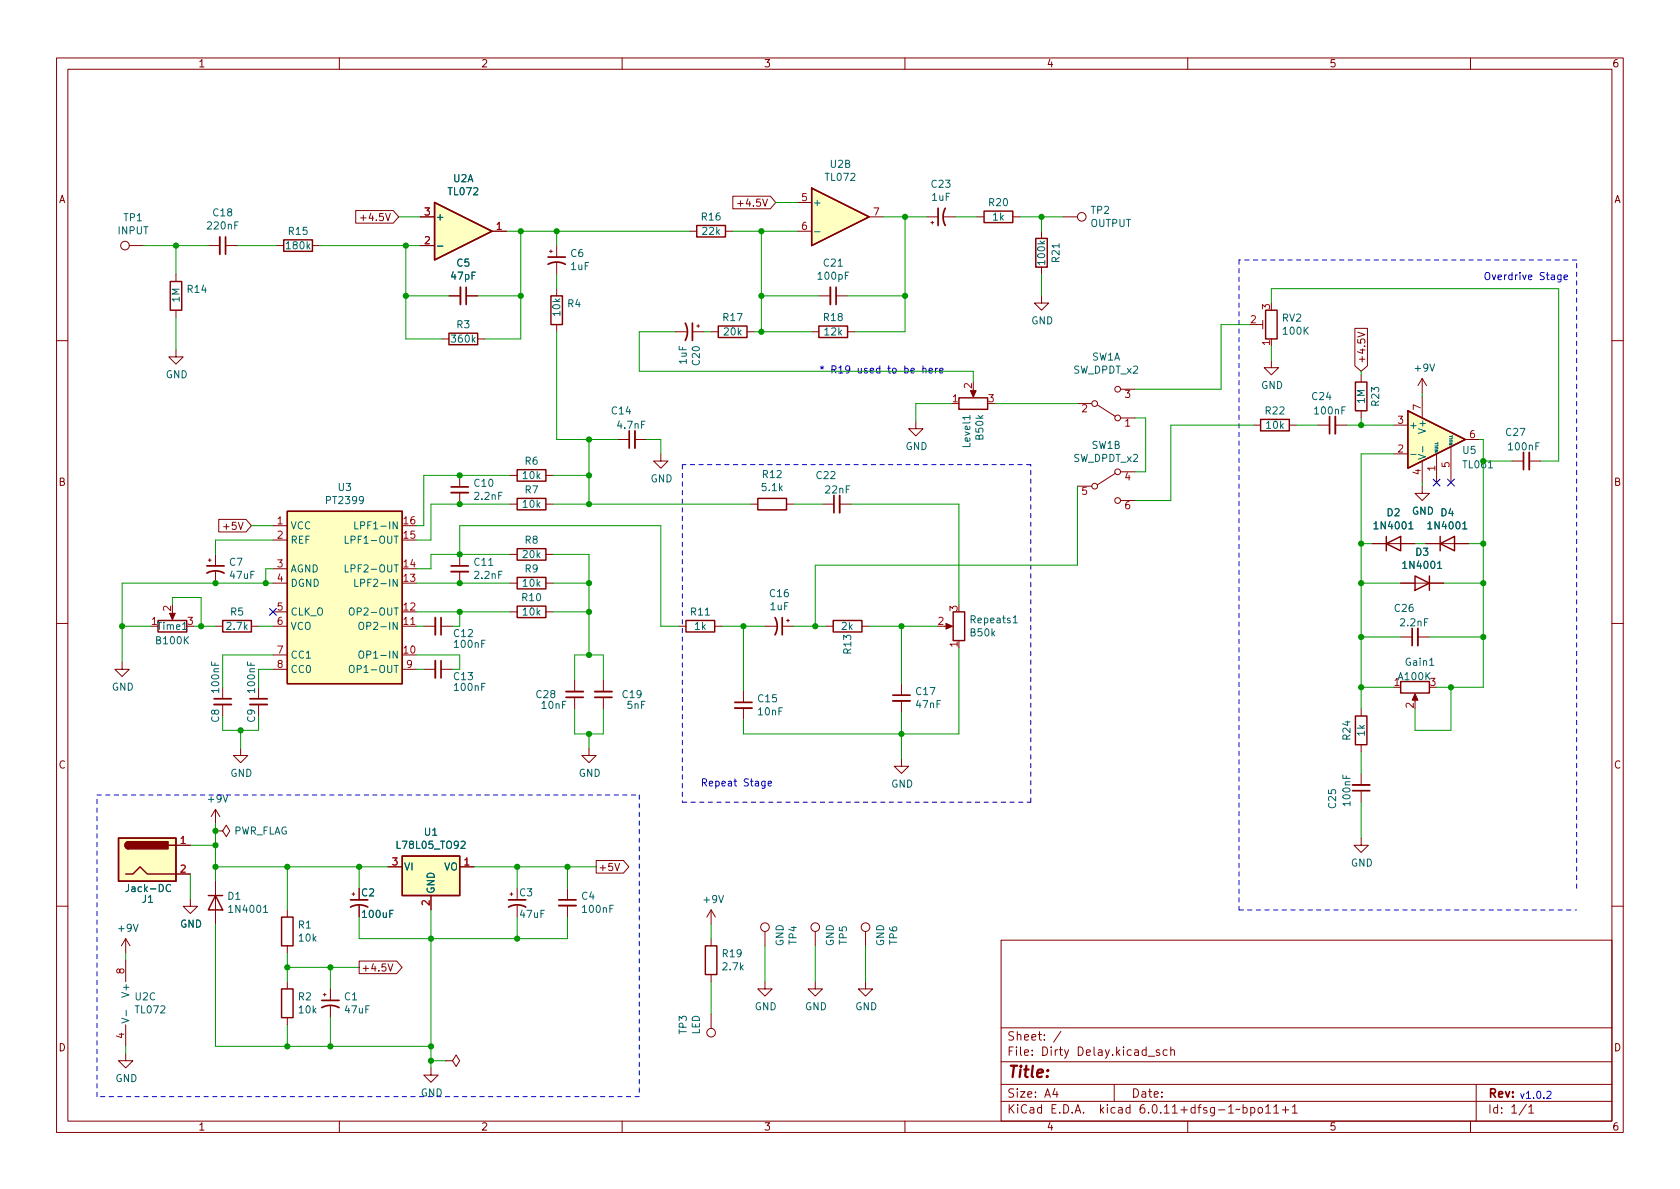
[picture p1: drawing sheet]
<svg xmlns="http://www.w3.org/2000/svg" width="297mm" height="210mm" viewBox="0 0 297 210" stroke-linecap="round" stroke-linejoin="round" font-family="sans-serif">
<g fill="none" stroke="#840000" stroke-width=".18">
<path d="M10 10.2h277v190.1h-277zM12 12.2h273v186.1h-273zM60 10.2v2M110 10.2v2M160 10.2v2M210 10.2v2M260 10.2v2M62.9 37.2h6.6l1 1.1-1 1.2h-6.6zM68.2 37.7l.4 1.3 .4-1.3M74.3 38.3h2.5M129.6 34.7h6.6l1 1.1-1 1.1h-6.6zM134.8 35.2l.5 1.3 .4-1.3"/>
<path d="M141 35.8h2.5M153.7 38.3h2.5M163.8 38.3h2.1M164.6 39.4h.5M164.8 39.1v.5M166.9 38.3h2M172.7 38.3h1.3M179.1 38.3h1.2M188 38.3h2.5M22.9 43.4h2.5M31.1 48.5v1.3M31.1 54.9v1.2"/>
<path d="M36.8 43.4h2.1M39.9 43.4h2M48.9 43.4h1.3M55.2 43.4h1.3M74.3 43.4h2.5M78.1 59.9h1.3M79.4 52.3h2M82.4 52.3h2.1M84.5 59.9h1.2M87 40.9h2.5M97.2 44.4h.5M97.4 44.2v.5"/>
<path d="M98.4 43.4v2.1M98.4 46.5v2M98.4 51v1.3M98.4 57.4v1.3M119.4 58.7h2M121.9 40.9h1.3M122.4 58.7h2.1M123.2 57.7h.5M123.4 57.4v.5M125.7 58.7h1.3M128.3 40.9h1.2M132.1 58.7h1.2"/>
<path d="M141 40.9h2.5M143.5 58.7h1.3M144.8 52.3h2M147.8 52.3h2.1M149.9 58.7h1.2M184.1 52.3v1.3h1.3l-1.3 1.3-1.2-1.3h1.2M184.1 40.9v1.3M184.1 47.2v1.3M222.2 57.4h1.1M223.3 56.6v1.6M224.8 59.9v1.3M239.6 58.1h2.2v6.6l-1.1 1-1.1-1z"/>
<path d="M240.1 58.7l1.2 .5-1.2 .4M10 60.2h2M31.1 61.8v1.3h1.3l-1.3 1.3-1.3-1.3h1.3M109.2 77.7h2.1M112.3 77.7h2M161.9 74.5v1.3h1.3l-1.3 1.3-1.2-1.3h1.2M168.3 71.4h1.2M172.1 68.8v1M190.5 71.4h2.5M194.1 71.6l3.1 2.1M198.1 73.9h2.6M198.1 68.8h2.6"/>
<path d="M221.6 75.2h1.3M224.8 63.7v1.3h1.3l-1.3 1.3-1.3-1.3h1.3M228 75.2h1.2M233 75.2h2.1M236.1 75.2h2M240.7 66.3v1.3M240.7 72.6v1.3M246.4 75.2h2.5M251.5 66.9l-.8 1.3M251.5 66.9v2.6M251.5 70.1v3.8M251.5 66.9l.7 1.3"/>
<path d="M256.5 79v6.3M259.1 77.7h2.5M285 60.2h2M36.8 99.1h.5M37.1 98.8v.5M38.1 98v2.1M38.7 91.8h4.8l.9 1.2-.9 1.1h-4.8zM42.1 92.4l.5 1.2 .4-1.2M48.3 93h2.5M48.3 95.5h2.5M71.1 93h2.6M71.1 95.5h2.6"/>
<path d="M81.3 84.1v2M81.3 87.1v2M81.3 98v2.1M90.2 89.1h1.2M90.2 84.1h1.2M90.2 98h1.2M96.5 89.1h1.3M96.5 84.1h1.3M96.5 98h1.3M116.8 80.3v1.2h1.3l-1.3 1.3-1.2-1.3h1.2M132.7 89.1h1.3M139.1 89.1h1.2"/>
<path d="M145.4 89.1h2M148.5 89.1h2M190.5 86h2.5M197.2 83.7l-3.1 2M198.1 83.4h2.6M198.1 88.5h2.6M242.6 96.1h7.6M246.4 80.3h2.5M251.5 86v1.2h1.2l-1.2 1.3-1.3-1.3h1.3M251.5 81.5v3.8M252.1 96.1h7.6M254 80.3v5"/>
<path d="M267.3 81.5h2.1M270.4 81.5h2M10 110.2h2M21.6 117.1v1.3h1.3l-1.3 1.2-1.3-1.2h1.3M26.7 110.7h1.2M30.5 108.2v1M38.1 110.7h1.3M38.1 101.1v2M44.4 110.7h1.3M48.3 115.8h2.5M48.3 110.7h2.5M48.3 108.2h2.5"/>
<path d="M48.3 103.1h2.5M48.3 100.6h2.5M48.3 118.4h2.5M71.1 115.8h2.6M71.1 110.7h2.6M71.1 108.2h2.6M71.1 103.1h2.6M71.1 100.6h2.6M71.1 118.4h2.6M74.9 110.7h2.1M74.9 118.4h2.1M78 110.7h2"/>
<path d="M78 118.4h2M81.3 101.1v2M90.2 108.2h1.2M90.2 103.1h1.2M96.5 108.2h1.3M96.5 103.1h1.3M120 110.7h1.3M126.4 110.7h1.2M135.3 110.7h2M138.3 110.7h2M139.1 109.7h.5M139.3 109.5v.5"/>
<path d="M146 110.7h1.3M152.4 110.7h1.3M167 110.7h1M169.5 113.3v1.2M247.6 103.1h7.7M247.6 112.6h2.1M250.7 112.6h2M285 110.2h2M39.4 121.5v2.1M39.4 124.6v2M42.5 132.3v1.3h1.3l-1.3 1.3-1.2-1.3h1.2M45.7 121.5v2.1"/>
<path d="M45.7 124.6v2M101.6 120.3v2M101.6 123.3v2M104.1 132.3v1.3h1.3l-1.3 1.3-1.2-1.3h1.2M106.7 120.3v2M106.7 123.3v2M131.4 122.2v2M131.4 125.2v2M159.4 134.2v1.3h1.3l-1.3 1.3-1.3-1.3h1.3M159.4 120.9v2M159.4 123.9v2.1M240.7 125.3v1.3"/>
<path d="M240.7 131.7v1.3M240.7 136.8v2M240.7 139.8v2.1M246.4 121.5h1.2M250.2 123.1v1M31.1 149.5h2.6M31.1 154.6h2.6M33.7 159v1.3h1.2l-1.2 1.2-1.3-1.2h1.3M38.1 146.9h1.3l.6-1 .6 1-.6 1-.6-1M38.1 146.9h.1M38.1 143.1v2.6M38.1 155.8v7.6"/>
<path d="M38.1 143.1l-.8 1.3M38.1 143.1l.8 1.3M62.2 158.1h.5M62.5 157.9v.5M68.6 153.3h2.5M76.2 158.4v2.5M81.3 153.3h2.5M90.2 158.1h.5M90.4 157.9v.5M100.3 157.1v2M105.4 152.2h4.8l1 1.1-1 1.1h-4.8zM108.7 152.7l.4 1.2 .5-1.2"/>
<path d="M240.7 148.2v1.3h1.2l-1.2 1.2-1.3-1.2h1.3M10 160.2h2M22.2 166v2.5M22.2 169.8v3.8M22.2 166l-.7 1.3M22.2 166l.8 1.3M50.8 160.9v1.3M50.8 167.3v1.2M50.8 173.6v1.3M50.8 180v1.2M57.1 175.9h.6M57.4 175.6v.5"/>
<path d="M58.4 174.9v2M58.4 177.9v2.1M63.5 170h6.6l1 1.1-1 1.1h-6.6zM63.5 160.1v2.1M68.6 170.5l.4 1.2 .5-1.2M91.4 160.1v2.1M100.3 160.1v2.1M125.7 160.9v2.5M125.7 166v1.3M125.7 172.3v1.3M125.7 179.3v2.6M125.7 160.9l-.7 1.3"/>
<path d="M125.7 160.9l.8 1.3M135.3 173.6v1.3h1.2l-1.2 1.2-1.3-1.2h1.3M135.3 164.7v2.6M144.1 173.6v1.3h1.3l-1.3 1.2-1.2-1.2h1.2M144.1 164.7v2.6M153 173.6v1.3h1.3l-1.3 1.2-1.2-1.2h1.2M153 164.7v2.6M177 166.3h108v32h-108zM285 160.2h2M22.2 186.3v1.3h1.3l-1.3 1.2-1.2-1.2h1.2M22.2 181.2v3.8M60 198.3v2"/>
<path d="M76.2 188.8v1.3h1.3l-1.3 1.3-1.3-1.3h1.3M78.7 187.6h1.3l.6-1 .7 1-.7 1-.6-1M78.7 187.6h.1M110 198.3v2M160 198.3v2M177 194.8h108M177 191.8h108M177 187.8h108M177 181.8h108M182.5 186.5v.1M182.5 185.7v.1M184.6 183.8v.1"/>
<path d="M184.6 183v.1M187.6 182.4l-1.3 1.9M197 191.8v3M207 185.8l.2-.2 .4 .1v.9M207 185.1v1.5M210 198.3v2M223.8 196.8h.8M225.2 195.8l.4-.5v1.5M225.2 196.8h.9M226.7 196.3h1.2M227.3 195.7v1.1M228.5 195.8l.4-.5v1.5"/>
<path d="M228.5 196.8h.9M260 198.3v2M261 191.8v6.5M270.3 195.8l.4-.5v1.5M270.3 196.8h.9"/>
<circle cx="191.3" cy="38.3" r=".76"/>
<circle cx="22.1" cy="43.4" r=".76"/>
<circle cx="193.5" cy="71.4" r=".51"/>
<circle cx="197.6" cy="73.9" r=".51"/>
<circle cx="197.6" cy="68.8" r=".51"/>
<circle cx="193.5" cy="86" r=".51"/>
<circle cx="197.6" cy="88.5" r=".51"/>
<circle cx="197.6" cy="83.4" r=".51"/>
<circle cx="135.3" cy="164" r=".76"/>
<circle cx="144.1" cy="164" r=".76"/>
<circle cx="153" cy="164" r=".76"/>
<circle cx="125.7" cy="182.6" r=".76"/>
</g>
<g fill="#ffffc2" stroke="#ffffc2" stroke-width=".18">
<path d="M76.8 35.8l10.2 5.1-10.2 5.1z"/>
<path d="M50.8 90.4h20.3v30.5h-20.3z"/>
<path d="M143.5 33.3l10.2 5-10.2 5.1z"/>
<path d="M21 148.2h10.1v7.6h-10.1z"/>
<path d="M248.9 72.6l10.2 5.1-10.2 5.1z"/>
<path d="M71.1 151.4h10.2v7h-10.2z"/>
</g>
<g fill="none" stroke="#840000" stroke-width=".25">
<path d="M76.8 35.8l10.2 5.1-10.2 5.1zM123.2 39.9h5.1v2h-5.1zM143.5 33.3l10.2 5-10.2 5.1zM174 37.3h5.1v2.1h-5.1zM30.1 49.8h2v5.1h-2zM50.2 42.4h5v2h-5zM79.4 58.9h5.1v2.1h-5.1zM97.4 52.3h2v5.1h-2zM127 57.7h5.1v2h-5.1zM144.8 57.7h5.1v2h-5.1zM183.1 42.2h2.1v5h-2.1zM223.8 54.9h2v5h-2z"/>
<path d="M169.5 70.4h5.1v2h-5.1zM222.9 74.2h5.1v2h-5.1zM239.6 67.6h2.1v5h-2.1zM248.9 72.6l10.2 5.1-10.2 5.1zM50.8 90.4h20.3v30.5h-20.3zM91.4 83.1h5.1v2h-5.1zM91.4 88.1h5.1v2.1h-5.1zM91.4 97h5.1v2.1h-5.1zM134 88.1h5.1v2.1h-5.1zM245.1 96.1l2.5-1.2v2.5zM245.1 94.9v2.5M254.6 96.1l2.6-1.2v2.5z"/>
<path d="M254.6 94.9v2.5M27.9 109.7h5.1v2.1h-5.1zM39.4 109.7h5v2.1h-5zM91.4 102.1h5.1v2h-5.1zM91.4 107.2h5.1v2h-5.1zM121.3 109.7h5.1v2.1h-5.1zM147.3 109.7h5.1v2.1h-5.1zM168.5 108.2h2.1v5.1h-2.1zM250.2 101.8l2.5 1.3-2.5 1.3zM252.7 101.8v2.6M239.6 126.6h2.1v5.1h-2.1zM247.6 120.5h5.1v2h-5.1z"/>
<path d="M21 148.2h10.1v7.6h-10.1zM22.2 154.6h1.3l1.3-1.3 1.2 1.3h5.1M22.7 148.8a.64 .64 0 0 0-.6 .7 .64 .64 0 0 0 .6 .6M29.8 149.5h1.3M36.8 158.4h2.6M38.1 158.4l1.3 2.5h-2.6zM71.1 151.4h10.2v7h-10.2zM49.8 162.2h2v5.1h-2zM49.8 174.9h2v5.1h-2zM124.7 167.3h2v5h-2z"/>
</g>
<g fill="none" stroke="#006464" stroke-width=".18">
<path d="M42.1 39.2h-.6v1.3M54.4 43.5l.4 .5M54.8 43.2l-.5 .4M77.3 43.5h1M84 59.7l-.5 .4M144 41h1M148.2 47.1h.7M150.1 48.1h-.6v1.3M183.9 42.6l.5 .5M184.7 42.6l-.5 .4M187.3 43.1v.7M83.6 60l.4 .5"/>
<path d="M114 74.5h-.6v1.3M171.5 73.8h-1.3l.4 .4M171.5 73.5v.7M237.9 71.9h-.6v1.3M251.6 79v.9M252.8 64.4l.4 1.2 .5-1.2M272.2 78.3h-.7v1.3M64.3 88.3l-.3 .3-.3-.1-.2-.2 .2-.4 .3-.1 .2 .1a.84 .84 0 0 1-.3 1.2h-.2M69.7 99.9h.7M69.7 94.8h.7M70.1 94.8v1.3M70.1 99.9v1.3"/>
<path d="M70.2 92.3v1.2l-.7-1.2v1.2M86.4 100h.7M88.8 87.1h-.6v1.2M249.1 92.6l.4-.3v1.2M249.1 93.5h.7M249.4 80.3h1M250.8 80.4l1.2 .4-1.2 .4M254.2 99.6l.3-.4v1.3M258.6 92.6l.4-.3v1.2M258.6 93.5h.8M263.2 82.7h.7M32.3 111.3h.7"/>
<path d="M32.8 113.1l.5 .8M33.3 112.6l-.7 .7M37.4 117v.6h1.3M43.8 117v.6h1.2M69.7 107.5h.7M69.7 117.7h.7M70.1 107.5v1.3M70.1 117.7v1.2M70.2 115.1v1.3l-.7-1.3v1.3M70.2 110v1.3l-.7-1.3v1.3M70.2 102.4v1.3l-.7-1.3v1.3M85.8 113.2h-.6v1.3"/>
<path d="M88.8 101h-.6v1.3M124.7 108.8h.7M179.1 109.2l.4-.3v1.2M179.1 110.1h.8M252.5 109.4h-.6v1.3M252.8 117.7h.7M254.2 100.5h.7M85.8 120.8h-.6v1.3M237.4 137v.6h1.3M30.2 156.5a.6 .6 0 0 0-.9 .4 .6 .6 0 0 0 .6 .8l.3-.2M39.4 140.6l.5 1.2 .4-1.2M81.5 148.9l.5-.1 .2 .3-.7 .9h.7"/>
<path d="M127.1 158.4l.4 1.2 .4-1.2M22.3 178.7v.9M23.6 163.4l.4 1.3 .4-1.3M46.6 160.4l.4-.3v1.3M46.6 161.4h.7M69.5 161h-.6v1.2M108.4 160.1h-.6v1.3M21.5 180.1l1.3 .4-1.3 .4"/>
</g>
<path d="M191.4 71.7l.5-.1 .2 .3-.8 .9h.8M199 69h.8l-.5 .5 .4 .1v.6l-.2 .1-.5-.1M199 74.5l.4-.4v1.3M192.1 86.2h-.6l-.1 .6 .2-.1h.4l.1 .2v.4l-.2 .1-.5-.1M199.3 83.6l-.3 .9h.8M199.6 88.7l-.3 .1a.85 .85 0 0 0 0 1.2l.4-.1 .1-.5-.3-.2-.4 .1-.1 .1M72.6 110.4h.8" fill="none" stroke="#a90000" stroke-width=".18"/>
<g fill="#840000" stroke="#840000" stroke-width=".18">
<path d="M171.6 69.1h1l-.5 1.1z"/>
<path d="M30 108.5h1l-.5 1.1z"/>
<path d="M250.2 122.7l.5 1.1h-1z"/>
<path d="M167.3 110.2l1.1 .5-1.1 .5z"/>
</g>
<g fill="none" stroke="#840000" stroke-width=".3">
<path d="M165.9 36.8v3.1M167.1 36.8a3.2 3.2 0 0 0 0 3.1M39.9 41.9v3.1M82.4 50.8v3M96.9 45.5h3M96.9 46.7a3.2 3.2 0 0 1 3 0M121.2 57.1a3.2 3.2 0 0 1 0 3.1M122.4 57.1v3.1M147.8 50.8v3M111.3 76.2v3M235.1 73.7v3M79.8 86.1h3"/>
<path d="M147.4 87.6v3.1M269.4 80v3.1M36.6 100.1h3M36.6 101.3a3.2 3.2 0 0 1 3 0M78 109.2v3.1M78 116.8v3.1M79.8 100.1h3M137 109.2a3.2 3.2 0 0 1 0 3.1M138.3 109.2v3.1M249.7 111.1v3.1M37.8 123.6h3.1M44.2 123.6h3"/>
<path d="M100.1 123.3h3M105.2 123.3h3M129.9 124.2h3.1M157.9 122.9h3M239.1 139.8h3.1M62 159.1h3M89.9 159.1h3.1M98.8 159.1h3.1M56.9 176.9h3M56.9 178.2a3.2 3.2 0 0 1 3 0M62 160.4a3.2 3.2 0 0 1 3 0M89.9 160.4a3.2 3.2 0 0 1 3.1 0"/>
</g>
<g fill="none" stroke="#840000" stroke-width=".33">
<path d="M38.9 41.9v3.1M81.4 50.8v3M146.8 50.8v3M112.3 76.2v3M236.1 73.7v3M79.8 87.1h3M148.5 87.6v3.1M270.4 80v3.1M77 109.2v3.1M77 116.8v3.1M79.8 101.1h3M250.7 111.1v3.1"/>
<path d="M37.8 124.6h3.1M44.2 124.6h3M100.1 122.3h3M105.2 122.3h3M129.9 125.2h3.1M157.9 123.9h3M239.1 138.8h3.1M98.8 160.1h3.1"/>
</g>
<g fill="#840000" stroke="#840000" stroke-width=".25">
<path d="M22.3 149l.4-.2v1.3a.64 .64 0 0 1-.6-.4 .64 .64 0 0 1 .2-.7z"/>
<path d="M22.7 148.8h7v1.3h-7z"/>
</g>
<path d="M270.3 49l.6-.1-.1-.2-.4-.1-.1 .2v.6h.5M129.8 138.1h.5M129.9 137.7v1.1l.4 .2M273.5 193.1l.5-.1 .2 .3-.7 .9h.7" fill="none" stroke="#0000c2" stroke-width=".18"/>
<path d="M219.1 46v114.9M278.8 46h-59.7M120.6 82.2v59.7M182.2 82.2h-61.6M17.1 140.6h95.9M113 140.6v53.3M120.6 141.9h61.6M182.2 141.9v-59.7M278.8 157.1v-111.1M219.1 160.9h59.7M17.1 193.9v-53.3M113 193.9h-95.9" fill="none" stroke="#0000c2" stroke-width=".18" stroke-dasharray=".8 .8"/>
<g fill="none" stroke="#009600" stroke-width=".18">
<path d="M70.5 38.3h3.8M137.2 35.8h3.8M156.2 38.3h7.6M160 38.3v20.4h-8.9M168.9 38.3h3.8M180.3 38.3h7.7M184.1 38.3v2.6M25.4 43.4h11.4M31.1 43.4v5.1M31.1 56.1v5.7M41.9 43.4h7M56.5 43.4h17.8"/>
<path d="M71.8 52.3h7.6M71.8 43.4v16.5h6.3M84.5 52.3h7.6M89.5 40.9h32.4M92.1 40.9v19h-6.4M98.4 58.7v19h10.8M98.4 40.9v2.5M98.4 48.5v2.5M119.4 58.7h-6.4v7h59.1v1.9M124.5 58.7h1.2M129.5 40.9h11.5M133.3 58.7h10.2"/>
<path d="M134.6 40.9v17.8M134.6 52.3h10.2M149.9 52.3h10.1M184.1 48.5v3.8M221 57.4h-5.1v11.4h-15.2M224.8 53.6v-2.6h50.8v30.5h-3.2M104.1 77.7v11.4M114.3 77.7h2.5v2.6M168.3 71.4h-6.4v3.1M175.9 71.4h14.6M200.7 73.9h1.9v9.5h-1.9M221.6 75.2h-14.6v13.3h-6.3"/>
<path d="M224.8 61.2v2.5M229.2 75.2h3.8M238.1 75.2h8.3M240.7 65.7v.6M240.7 73.9v1.3M251.5 69.5v.6M261.6 77.7h.7v43.8h-8.3M44.4 93h3.9M48.3 95.5h-10.2v2.5M81.3 98v-5h35.5v17.7h3.2M90.2 89.1h-14v6.4h-2.5M90.2 98h-14v2.6h-2.5"/>
<path d="M90.2 84.1h-15.3v8.9h-1.2M97.8 89.1h34.9M97.8 98h6.3v17.8M97.8 84.1h6.3M140.3 89.1h5.1M150.5 89.1h19v17.8M190.5 86v13.9h-46.4v10.8M240.7 96.1h1.9M246.4 80.3h-5.7v45M250.2 96.1h1.9M251.5 85.3v.7M259.7 96.1h2.6"/>
<path d="M262.3 81.5h5M21.6 110.7h5.1M30.5 106.9v-1.2h5.1v5M34.3 110.7h3.8M45.7 110.7h2.6M48.3 103.1h-26.7v14M48.3 100.6h-1.3v2.5M48.3 115.8h-8.9v5.7M48.3 118.4h-2.6v3.1M73.7 110.7h1.2M73.7 103.1h16.5M73.7 115.8h7.6v2.6h-1.3"/>
<path d="M73.7 118.4h1.2M73.7 108.2h16.5M81.3 108.2v2.5h-1.3M97.8 103.1h6.3M97.8 108.2h6.3M127.6 110.7h7.7M131.4 110.7v11.5M140.3 110.7h5.7M153.7 110.7h12M159.4 110.7v10.2M169.5 114.5v15.3h-38.1v-2.6M240.7 112.6h6.9"/>
<path d="M240.7 103.1h6.9M252.7 112.6h9.6M255.3 103.1h7M39.4 126.6v2.6h6.3v-2.6M42.5 129.2v3.1M101.6 125.3v4.5h5.1v-4.5M101.6 120.3v-4.5h5.1v4.5M104.1 129.8v2.5M159.4 126v8.2M240.7 133v3.8M240.7 121.5h5.7M256.5 121.5v7.7h-6.3v-3.9"/>
<path d="M33.7 149.5h4.4M33.7 154.6v4.4M38.1 145.7v10.1M38.1 153.3h30.5M50.8 153.3v7.6M63.5 153.3v3.8M83.8 153.3h21.6M91.4 153.3v3.8M100.3 153.3v3.8M240.7 141.9v6.3M22.2 168.5v1.3M38.1 163.4v21.6h38.1"/>
<path d="M50.8 168.5v5.1M50.8 171.1h12.7M58.4 171.1v3.8M58.4 180v5M63.5 162.2v3.8h36.8v-3.8M76.2 160.9v27.9M91.4 162.2v3.8M125.7 163.4v2.6M125.7 173.6v5.7M135.3 167.3v6.3M144.1 167.3v6.3M153 167.3v6.3"/>
<path d="M22.2 185v1.3M50.8 181.2v3.8M76.2 187.6h2.5"/>
</g>
<path d="M253.4 84.7l1.2 1.2M254.6 84.7l-1.2 1.2M255.9 84.7l1.2 1.2M257.1 84.7l-1.2 1.2M47.7 107.6l1.2 1.2M48.9 107.6l-1.2 1.2" fill="none" stroke="#000084" stroke-width=".18"/>
<g fill="#009600" stroke="#009600" stroke-width=".18">
<circle cx="63.5" cy="153.3" r=".46"/>
<circle cx="50.8" cy="153.3" r=".46"/>
<circle cx="50.8" cy="185" r=".46"/>
<circle cx="50.8" cy="171.1" r=".46"/>
<circle cx="58.4" cy="171.1" r=".46"/>
<circle cx="58.4" cy="185" r=".46"/>
<circle cx="91.4" cy="153.3" r=".46"/>
<circle cx="76.2" cy="166" r=".46"/>
<circle cx="91.4" cy="166" r=".46"/>
<circle cx="100.3" cy="153.3" r=".46"/>
<circle cx="104.1" cy="129.8" r=".46"/>
<circle cx="76.2" cy="187.6" r=".46"/>
<circle cx="76.2" cy="185" r=".46"/>
<circle cx="47" cy="103.1" r=".46"/>
<circle cx="38.1" cy="103.1" r=".46"/>
<circle cx="35.6" cy="110.7" r=".46"/>
<circle cx="42.5" cy="129.2" r=".46"/>
<circle cx="38.1" cy="153.3" r=".46"/>
<circle cx="38.1" cy="149.5" r=".46"/>
<circle cx="38.1" cy="146.9" r=".46"/>
<circle cx="21.6" cy="110.7" r=".46"/>
<circle cx="81.3" cy="84.1" r=".46"/>
<circle cx="81.3" cy="89.1" r=".46"/>
<circle cx="81.3" cy="108.2" r=".46"/>
<circle cx="98.4" cy="40.9" r=".46"/>
<circle cx="92.1" cy="40.9" r=".46"/>
<circle cx="92.1" cy="52.3" r=".46"/>
<circle cx="104.1" cy="77.7" r=".46"/>
<circle cx="71.8" cy="52.3" r=".46"/>
<circle cx="71.8" cy="43.4" r=".46"/>
<circle cx="31.1" cy="43.4" r=".46"/>
<circle cx="81.3" cy="98" r=".46"/>
<circle cx="81.3" cy="103.1" r=".46"/>
<circle cx="104.1" cy="108.2" r=".46"/>
<circle cx="104.1" cy="115.8" r=".46"/>
<circle cx="104.1" cy="89.1" r=".46"/>
<circle cx="104.1" cy="84.1" r=".46"/>
<circle cx="104.1" cy="103.1" r=".46"/>
<circle cx="134.6" cy="40.9" r=".46"/>
<circle cx="160" cy="38.3" r=".46"/>
<circle cx="134.6" cy="58.7" r=".46"/>
<circle cx="134.6" cy="52.3" r=".46"/>
<circle cx="160" cy="52.3" r=".46"/>
<circle cx="184.1" cy="38.3" r=".46"/>
<circle cx="240.7" cy="75.2" r=".46"/>
<circle cx="240.7" cy="121.5" r=".46"/>
<circle cx="256.5" cy="121.5" r=".46"/>
<circle cx="262.3" cy="112.6" r=".46"/>
<circle cx="262.3" cy="103.1" r=".46"/>
<circle cx="240.7" cy="112.6" r=".46"/>
<circle cx="240.7" cy="96.1" r=".46"/>
<circle cx="240.7" cy="103.1" r=".46"/>
<circle cx="262.3" cy="96.1" r=".46"/>
<circle cx="262.3" cy="81.5" r=".46"/>
<circle cx="131.4" cy="110.7" r=".46"/>
<circle cx="159.4" cy="129.8" r=".46"/>
<circle cx="159.4" cy="110.7" r=".46"/>
<circle cx="144.1" cy="110.7" r=".46"/>
</g>
<text font-size="2.8" fill="#840000" x="178" y="191.2">Title:</text>
<g font-size="2.1" fill="#840000">
<text x="178" y="184.5">Sheet:</text>
<text x="178" y="187.2">File:</text>
<text x="184.4" y="187.2">Dirty</text>
<text x="191.1" y="187.2">Delay.kicad_sch</text>
<text x="178" y="197.4">KiCad</text>
<text x="178" y="194.6">Size:</text>
<text x="184.7" y="194.6">A4</text>
<text x="185.7" y="197.4">E.D.A.</text>
<text x="194.6" y="197.4">kicad</text>
<text x="200" y="194.6">Date:</text>
<text x="201.8" y="197.4">6.0.11+dfsg-1~bpo11+1</text>
<text x="263" y="194.6">Rev:</text>
<text x="263" y="197.4">Id:</text>
<text x="267.1" y="197.4">1/1</text>
</g>
<g font-size="1.8" fill="#840000">
<text x="35" y="12.3">1</text>
<text x="85" y="12.3">2</text>
<text x="135" y="12.3">3</text>
<text x="185" y="12.3">4</text>
<text x="235" y="12.3">5</text>
<text x="285" y="12.3">6</text>
<text x="10.4" y="36.3">A</text>
<text x="63.4" y="39.5">+4.5V</text>
<text x="130.1" y="36.9">+4.5V</text>
<text x="285.4" y="36.3">A</text>
<text x="241.8" y="64.4" transform="rotate(-90 241.8 64.4)">+4.5V</text>
<text x="10.3" y="86.3">B</text>
<text x="285.3" y="86.3">B</text>
<text x="39.2" y="94.1">+5V</text>
<text x="10.3" y="136.3">C</text>
<text x="285.3" y="136.3">C</text>
<text x="105.7" y="154.4">+5V</text>
<text x="63.8" y="158.9">C2</text>
<text x="63.8" y="172.2">+4.5V</text>
<text x="10.3" y="186.3">D</text>
<text x="285.3" y="186.3">D</text>
<text x="35" y="200.3">1</text>
<text x="85" y="200.3">2</text>
<text x="135" y="200.3">3</text>
<text x="185" y="200.3">4</text>
<text x="235" y="200.3">5</text>
<text x="285" y="200.3">6</text>
</g>
<g font-size="1.8" fill="#006464">
<text x="79" y="34.9">TL072</text>
<text x="80" y="32.6">U2A</text>
<text x="145.7" y="32.4">TL072</text>
<text x="146.6" y="30">U2B</text>
<text x="164.4" y="33.6">C23</text>
<text x="164.6" y="35.9">1uF</text>
<text x="20.7" y="41.8">INPUT</text>
<text x="21.7" y="39.5">TP1</text>
<text x="36.4" y="40.9">220nF</text>
<text x="37.4" y="38.6">C18</text>
<text x="50.8" y="41.9">R15</text>
<text x="77" y="39.4">+</text>
<text x="123.8" y="39.4">R16</text>
<text x="123.9" y="41.9">22k</text>
<text x="143.6" y="36.8">+</text>
<text x="174.6" y="36.8">R20</text>
<text x="175.3" y="39.4">1k</text>
<text x="192.7" y="38.2">TP2</text>
<text x="192.7" y="40.5">OUTPUT</text>
<text x="50.3" y="44.5">180k</text>
<text x="80.6" y="47.5">C5</text>
<text x="100.7" y="45.8">C6</text>
<text x="145.4" y="47.5">C21</text>
<text x="185.2" y="47.1" transform="rotate(-90 185.2 47.1)">100k</text>
<text x="187.7" y="46.6" transform="rotate(-90 187.7 46.6)">R21</text>
<text x="32.1" y="53.6" transform="rotate(-90 32.1 53.6)">1M</text>
<text x="32.9" y="52.2">R14</text>
<text x="79.5" y="49.8">47pF</text>
<text x="100.7" y="48.1">1uF</text>
<text x="144.3" y="49.8">100pF</text>
<text x="80.6" y="58.4">R3</text>
<text x="99.4" y="56.1" transform="rotate(-90 99.4 56.1)">10k</text>
<text x="100.2" y="54.7">R4</text>
<text x="127.6" y="57.2">R17</text>
<text x="127.7" y="59.7">20k</text>
<text x="145.4" y="57.2">R18</text>
<text x="145.5" y="59.7">12k</text>
<text x="182.3" y="57.7">GND</text>
<text x="226.6" y="57.3">RV2</text>
<text x="226.6" y="59.6">100K</text>
<text x="79.5" y="61">360k</text>
<text x="121.8" y="64.6" transform="rotate(-90 121.8 64.6)">1uF</text>
<text x="124.1" y="64.8" transform="rotate(-90 124.1 64.8)">C20</text>
<text x="193" y="64.1">SW1A</text>
<text x="29.2" y="67.3">GND</text>
<text x="189.7" y="66.4">SW_DPDT_x2</text>
<text x="222.9" y="69.2">GND</text>
<text x="231.7" y="71.1">C24</text>
<text x="241.7" y="71.5" transform="rotate(-90 241.7 71.5)">1M</text>
<text x="249.8" y="66.1">+9V</text>
<text x="107.9" y="73.7">C14</text>
<text x="108.9" y="76.2">4.7nF</text>
<text x="223.5" y="73.7">R22</text>
<text x="223.6" y="76.2">10k</text>
<text x="232.1" y="73.7">100nF</text>
<text x="244.2" y="72" transform="rotate(-90 244.2 72)">R23</text>
<text x="249" y="76.2">+</text>
<text x="252.5" y="76.8" transform="rotate(-90 252.5 76.8)">V+</text>
<text x="266" y="77.5">C27</text>
<text x="92.7" y="82.6">R6</text>
<text x="160" y="80">GND</text>
<text x="171.9" y="79.3" transform="rotate(-90 171.9 79.3)">Level1</text>
<text x="174.3" y="78" transform="rotate(-90 174.3 78)">B50k</text>
<text x="189.7" y="82.1">SW_DPDT_x2</text>
<text x="192.9" y="79.8">SW1B</text>
<text x="258.4" y="80.6">U5</text>
<text x="258.4" y="83.2">TL061</text>
<text x="266.4" y="80">100nF</text>
<text x="57.3" y="89.5">PT2399</text>
<text x="59.6" y="87.2">U3</text>
<text x="83.6" y="86.5">C10</text>
<text x="83.6" y="88.8">2.2nF</text>
<text x="92.2" y="85.1">10k</text>
<text x="92.7" y="87.6">R7</text>
<text x="115" y="85.7">GND</text>
<text x="134.4" y="87.2">5.1k</text>
<text x="134.6" y="84.9">R12</text>
<text x="144.1" y="85.1">C22</text>
<text x="145.7" y="87.6">22nF</text>
<text x="51.3" y="94">VCC</text>
<text x="62.4" y="94">LPF1-IN</text>
<text x="92.2" y="90.2">10k</text>
<text x="242.6" y="94">1N4001</text>
<text x="245.1" y="91.7">D2</text>
<text x="249.6" y="91.4">GND D4</text>
<text x="252.1" y="94">1N4001</text>
<text x="40.4" y="100.4">C7</text>
<text x="51.3" y="96.5">REF</text>
<text x="51.3" y="101.6">AGND</text>
<text x="60.7" y="101.6">LPF2-OUT</text>
<text x="60.7" y="96.5">LPF1-OUT</text>
<text x="83.6" y="100.4">C11</text>
<text x="92.2" y="99.1">20k</text>
<text x="92.7" y="96.5">R8</text>
<text x="92.7" y="101.6">R9</text>
<text x="247.7" y="101">1N4001</text>
<text x="250.1" y="98.7">D3</text>
<text x="40.4" y="102.7">47uF</text>
<text x="51.3" y="104.1">DGND</text>
<text x="62.4" y="104.1">LPF2-IN</text>
<text x="83.6" y="102.7">2.2nF</text>
<text x="92.1" y="106.7">R10</text>
<text x="92.2" y="104.1">10k</text>
<text x="135.9" y="106">C16</text>
<text x="27.6" y="111.8">Time1</text>
<text x="39.8" y="111.8">2.7k</text>
<text x="40.6" y="109.2">R5</text>
<text x="51.3" y="109.2">CLK_O</text>
<text x="51.3" y="111.8">VCO</text>
<text x="61.4" y="109.2">OP2-OUT</text>
<text x="63.1" y="111.8">OP2-IN</text>
<text x="80" y="113">C12</text>
<text x="92.2" y="109.2">10k</text>
<text x="121.9" y="109.2">R11</text>
<text x="122.6" y="111.8">1k</text>
<text x="136" y="108.3">1uF</text>
<text x="148.6" y="111.8">2k</text>
<text x="171.3" y="110.6">Repeats1</text>
<text x="171.3" y="112.9">B50k</text>
<text x="246.3" y="108.6">C26</text>
<text x="247.3" y="111.1">2.2nF</text>
<text x="27.3" y="114.3">B100K</text>
<text x="51.3" y="116.8">CC1</text>
<text x="51.3" y="119.4">CC0</text>
<text x="61.4" y="119.4">OP1-OUT</text>
<text x="63.1" y="116.8">OP1-IN</text>
<text x="80" y="114.9">100nF</text>
<text x="150.9" y="115.9" transform="rotate(-90 150.9 115.9)">R13</text>
<text x="248.3" y="118.1">Gain1</text>
<text x="19.7" y="122.5">GND</text>
<text x="39.1" y="122.8" transform="rotate(-90 39.1 122.8)">100nF</text>
<text x="45.5" y="122.8" transform="rotate(-90 45.5 122.8)">100nF</text>
<text x="80" y="120.7">C13</text>
<text x="80" y="122.6">100nF</text>
<text x="94.6" y="123.8">C28</text>
<text x="95.5" y="125.7">10nF</text>
<text x="109.8" y="123.8">C19</text>
<text x="110.7" y="125.7">5nF</text>
<text x="133.8" y="124.6">C15</text>
<text x="161.7" y="123.3">C17</text>
<text x="161.7" y="125.6">47nF</text>
<text x="247" y="120.7">A100K</text>
<text x="252.7" y="121.3">3</text>
<text x="39.1" y="127.9" transform="rotate(-90 39.1 127.9)">C8</text>
<text x="45.5" y="127.9" transform="rotate(-90 45.5 127.9)">C9</text>
<text x="133.8" y="126.9">10nF</text>
<text x="239.1" y="131.1" transform="rotate(-90 239.1 131.1)">R24</text>
<text x="241.7" y="130.3" transform="rotate(-90 241.7 130.3)">1k</text>
<text x="40.7" y="137.7">GND</text>
<text x="102.3" y="137.7">GND</text>
<text x="36.5" y="142.3">+9V</text>
<text x="157.5" y="139.6">GND</text>
<text x="236.6" y="143.2" transform="rotate(-90 236.6 143.2)">C25</text>
<text x="239.1" y="142.8" transform="rotate(-90 239.1 142.8)">100nF</text>
<text x="41.4" y="148">PWR_FLAG</text>
<text x="74.9" y="148.2">U1</text>
<text x="69.8" y="150.5">L78L05_TO92</text>
<text x="71.4" y="154.3">VI</text>
<text x="78.5" y="154.3">VO</text>
<text x="238.8" y="153.6">GND</text>
<text x="22" y="158.1">Jack-DC</text>
<text x="25" y="160">J1</text>
<text x="40.1" y="159.5">D1</text>
<text x="40.1" y="161.8">1N4001</text>
<text x="77.2" y="158.1" transform="rotate(-90 77.2 158.1)">GND</text>
<text x="91.7" y="158.9">C3</text>
<text x="102.7" y="159.5">C4</text>
<text x="102.7" y="161.8">100nF</text>
<text x="124.1" y="160.1">+9V</text>
<text x="20.6" y="165.2">+9V</text>
<text x="31.8" y="164.4">GND</text>
<text x="52.6" y="164.6">R1</text>
<text x="52.6" y="166.9">10k</text>
<text x="63.8" y="162.7">100uF</text>
<text x="91.7" y="162.7">47uF</text>
<text x="138.9" y="167.4" transform="rotate(-90 138.9 167.4)">GND</text>
<text x="141.2" y="167.2" transform="rotate(-90 141.2 167.2)">TP4</text>
<text x="147.8" y="167.4" transform="rotate(-90 147.8 167.4)">GND</text>
<text x="150.1" y="167.2" transform="rotate(-90 150.1 167.2)">TP5</text>
<text x="156.7" y="167.4" transform="rotate(-90 156.7 167.4)">GND</text>
<text x="159" y="167.2" transform="rotate(-90 159 167.2)">TP6</text>
<text x="127.5" y="169.6">R19</text>
<text x="127.5" y="172">2.7k</text>
<text x="23.2" y="176.5" transform="rotate(-90 23.2 176.5)">V+</text>
<text x="23.7" y="177.3">U2C</text>
<text x="23.7" y="179.6">TL072</text>
<text x="52.6" y="177.3">R2</text>
<text x="52.6" y="179.6">10k</text>
<text x="60.7" y="177.3">C1</text>
<text x="60.7" y="179.6">47uF</text>
<text x="133.4" y="179">GND</text>
<text x="142.3" y="179">GND</text>
<text x="151.2" y="179">GND</text>
<text x="121.8" y="183" transform="rotate(-90 121.8 183)">TP3</text>
<text x="124.1" y="183" transform="rotate(-90 124.1 183)">LED</text>
<text x="20.3" y="191.7">GND</text>
<text x="74.3" y="194.3">GND</text>
</g>
<g font-size="1.8" fill="#a90000">
<text x="141.6" y="35.6">5</text>
<text x="74.9" y="38.1">3</text>
<text x="87.6" y="40.6">1</text>
<text x="141.6" y="40.6">6</text>
<text x="154.3" y="38.1">7</text>
<text x="74.9" y="43.2">2</text>
<text x="220.9" y="57.1">2</text>
<text x="224.5" y="54.9" transform="rotate(-90 224.5 54.9)">3</text>
<text x="224.5" y="61.3" transform="rotate(-90 224.5 61.3)">1</text>
<text x="168.2" y="71.1">1</text>
<text x="171.8" y="68.9" transform="rotate(-90 171.8 68.9)">2</text>
<text x="174.6" y="71.1">3</text>
<text x="198.7" y="76.2">1</text>
<text x="247" y="74.9">3</text>
<text x="251.2" y="72.7" transform="rotate(-90 251.2 72.7)">7</text>
<text x="259.7" y="77.5">6</text>
<text x="247" y="80">2</text>
<text x="253.7" y="83.5" transform="rotate(-90 253.7 83.5)">1</text>
<text x="256.3" y="82.8" transform="rotate(-90 256.3 82.8)">5</text>
<text x="198.7" y="85.7">4</text>
<text x="251.2" y="84.1" transform="rotate(-90 251.2 84.1)">4</text>
<text x="48.8" y="92.7">1</text>
<text x="48.8" y="95.2">2</text>
<text x="71.1" y="95.2">15</text>
<text x="71.1" y="92.7">16</text>
<text x="48.8" y="100.3">3</text>
<text x="71.1" y="100.3">14</text>
<text x="48.8" y="102.9">4</text>
<text x="48.8" y="107.9">5</text>
<text x="71.1" y="107.9">12</text>
<text x="71.1" y="102.9">13</text>
<text x="26.6" y="110.5">1</text>
<text x="30.2" y="108.2" transform="rotate(-90 30.2 108.2)">2</text>
<text x="33" y="110.5">3</text>
<text x="48.8" y="110.5">6</text>
<text x="71.1" y="110.5">11</text>
<text x="165.7" y="110.5">2</text>
<text x="169.3" y="108.2" transform="rotate(-90 169.3 108.2)">3</text>
<text x="48.8" y="115.6">7</text>
<text x="48.8" y="118.1">8</text>
<text x="71.1" y="115.6">10</text>
<text x="71.7" y="118.1">9</text>
<text x="169.3" y="114.6" transform="rotate(-90 169.3 114.6)">1</text>
<text x="246.3" y="121.3">1</text>
<text x="249.9" y="125.4" transform="rotate(-90 249.9 125.4)">2</text>
<text x="31.7" y="149.2">1</text>
<text x="31.7" y="154.3">2</text>
<text x="69.2" y="153">3</text>
<text x="81.9" y="153">1</text>
<text x="75.9" y="160.3" transform="rotate(-90 75.9 160.3)">2</text>
<text x="22" y="172.4" transform="rotate(-90 22 172.4)">8</text>
<text x="22" y="183.8" transform="rotate(-90 22 183.8)">4</text>
</g>
<g font-size="1.8" fill="#0000c2">
<text x="262.3" y="49.5">Overdrive</text>
<text x="272.1" y="49.5">Stage</text>
<text x="144.8" y="66">*</text>
<text x="146.9" y="66">R19</text>
<text x="151.7" y="66">used</text>
<text x="157.2" y="66">to</text>
<text x="160.2" y="66">be</text>
<text x="163.6" y="66">here</text>
<text x="123.8" y="139.1">Repeat</text>
<text x="131.4" y="139.1">Stage</text>
<text x="268.6" y="194.3">v1.0.2</text>
</g>
<g font-size=".7" fill="#006464">
<text x="254.4" y="80.1" transform="rotate(-90 254.4 80.1)">NULL</text>
<text x="256.9" y="78.9" transform="rotate(-90 256.9 78.9)">NULL</text>
</g>
</svg>
